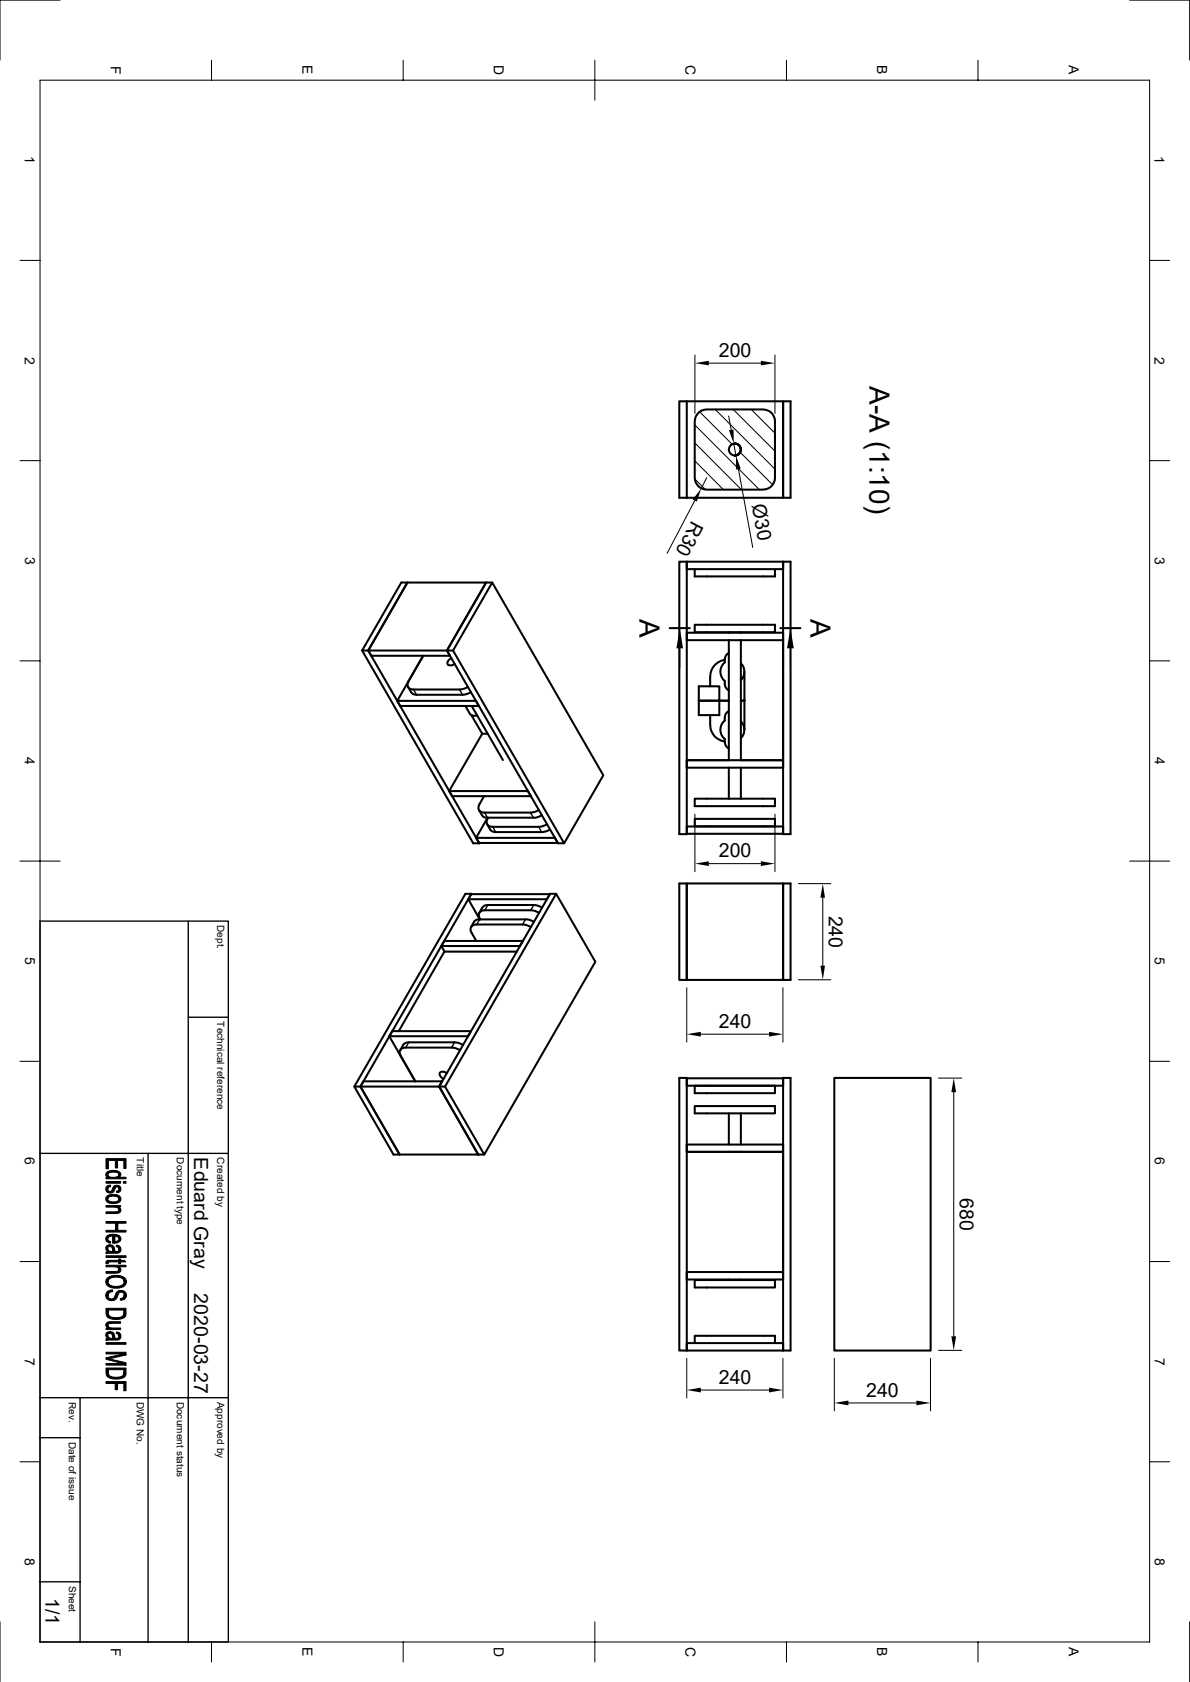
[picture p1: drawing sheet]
<svg xmlns="http://www.w3.org/2000/svg" width="297mm" height="420mm" viewBox="0 0 297 420" stroke-linecap="round" stroke-linejoin="round" font-family="sans-serif">
<g fill="none" stroke="#000" stroke-width=".51">
<path d="M169.5 100.2h26v24.1h1.8v-24.1h-1.8v24.1h-26zM171.4 100.2v24.1M174.5 102.9l.6-.4 1.3-.3h14a2.92 2.92 0 0 1 3 3v14.1a2.98 2.98 0 0 1-3 3h-14a2.98 2.98 0 0 1-3-3v-14.1a3 3 0 0 1 1.1-2.3zM183.4 113.7h.1M183.4 110.7h.1M183.4 110.7a1.5 1.5 0 0 1 1.5 1.5 1.5 1.5 0 0 1-1.5 1.5M183.4 110.7a1.5 1.5 0 0 1 1.5 1.5 1.5 1.5 0 0 1-1.5 1.5 1.49 1.49 0 0 0 1.4-2 1.49 1.49 0 0 0-2.4-.5 1.49 1.49 0 0 0 .6 2.5h.4M100.2 145.5h1.5l-9.8 16.9 27.7 48.2h-1.5l-27.7-48.2zM101.7 145.5h19.6l-9.8 16.9h-19.6zM121.3 145.5l-9.8 16.9 27.8 48.2h1.5M121.3 145.5h1.6M121.3 145.5h.1"/>
<path d="M122.9 145.5l27.7 48.1-9.8 17-27.7-48.2zM167.1 156.8h5.1M169.5 140.3h1.9v68h-1.9zM171.4 140.3h24.1v1.8h-24.1zM173.4 156h20v1.9h-20zM173.4 142.1v1.8h20v-1.8M181.9 157.9v.1M181.9 159.9v29.9h-10.5M184.9 157.9v.1M194.8 156.8h5M195.5 140.3h1.8v68h-1.8zM195.5 159.9h-24.1v-1.9h24.1v33.7h-24.1v-1.9h24.1h-10.6v-29.9"/>
<path d="M90.4 162.4h1.5l.8 1.3h19.6l-.8-1.3h1.6M99.1 175l.8 1.3h19.6l-.7-1.3M101.9 171.5l.7 1.3a1.44 1.44 0 0 0 1.4 .7h11.4l1.1-.2 1.1-.5M112.6 164.3l-.3 .2a.82 .82 0 0 0-.6 1.1 .82 .82 0 0 0 1.1 .5l.7-.3M116.2 176.3l1 1.8a1.66 1.66 0 0 0 1.9 .6M116.8 171.5l-1.1 .5-1 .2h-11.5a1.3 1.3 0 0 1-1.3-.7 1.3 1.3 0 0 1 .1-1.4l3.6-6.4-6.5 11.3h19.7M117.6 178.6l2.8 4.6h1.3M117.7 176.3l7.8 13.5M118.8 175h.1M174.4 171.4h5.1v3.6h-5.1h5.1v3.6h-5.1zM177.2 178.6a6.2 6.2 0 0 0 1.4 5.5l1.4 .9 .9 .2M179.5 175h2.4"/>
<path d="M180.9 164.8a4.3 4.3 0 0 0-3.7 4.2v2.4M181.9 177.5a2.01 2.01 0 0 0-1 2.4 2.97 2.97 0 0 0 0 4.6v.7M181.9 163a2.1 2.1 0 0 0-1 2.4 3 3 0 0 0 0 4.7 2.3 2.3 0 0 0 1 2.3M184.9 175h.9M184.9 165.6a3 3 0 0 1 0 4.2M185.8 167.7v14.5M112.1 197.5l.8 1.3h19.6l-.8-1.3M120.4 183.2l-8.3 14.3h19.6M120.8 198.8l-1.1 2a1.31 1.31 0 0 0-.1 1.5 1.31 1.31 0 0 0 1.3 .6h11.5l1-.2 1.1-.4M131.7 197.5h.1M173.4 199.4h20v1.9h-20zM180.9 185.2a1.75 1.75 0 0 0 1 1.7"/>
<path d="M181.9 191.7v7.7M184.9 180.1a3.1 3.1 0 0 1 0 4.3M184.9 191.7v7.7M118.8 209.2l.8 1.3M119.5 202.3l.8 1.3a1.32 1.32 0 0 0 1.4 .6h11.9l1.7-.6M119.6 210.5v.1M121.6 205.8l.7 1.3a1.59 1.59 0 0 0 1.4 .7h11.5l1-.2 1.1-.5M121.7 204.2l-2.9 5h19.7M121.8 204.2a1.34 1.34 0 0 0-.2 1.5 1.34 1.34 0 0 0 1.4 .8h11.5l1-.2 1.1-.5M138.5 209.2l.7 1.3h-19.6M138.5 209.2h.1M171.4 206.4h24.1v1.8h-24.1z"/>
<path d="M173.4 204.5h20v1.8h-20zM110.2 236.2l.7-1.3h19.6l-.7 1.3M116.9 224.5l.7-1.2h19.6l-.7 1.2M117.6 223.2h-1.4l-27.8 48.1 9.8 17h1.5l-9.7-17 27.7-48M119.7 229.6a1.44 1.44 0 0 0-1.4 .6l-.7 1.3M119.7 229.6h12l1.6 .6M129 237.6h-18.1l-11.4 19.9M129.8 236.3l-19.6-.1 .8 1.4M132.5 231.5l-1.1-.5-1-.2h-11.4a1.3 1.3 0 0 0-1.4 .7 1.3 1.3 0 0 0 .1 1.5l1.2 1.9M134.6 227.9l-1.1-.4-1-.2h-11.5a1.35 1.35 0 0 0-1.4 .7 1.35 1.35 0 0 0 .2 1.6M135.3 226.6l-1.1-.5-1-.1h-11.4a1.44 1.44 0 0 0-1.4 .6l-.8 1.3M136.5 224.6l-19.6-.1 2.9 5.1"/>
<path d="M138.8 223.2l9.8 17-27.7 48.1-9.8-17zM138.8 223.2h-1.5l-27.7 48.1 9.8 17M169.5 220.6h1.9v24.1h-1.9zM171.4 220.6h24.1v24.1h1.8v-24.1h-1.8v24.1h-24.1zM97.2 258.7l.7-1.2h19.7l-.8 1.3-19.6-.1 6.4 11.3M88.4 271.3h1.6l.7-1.3h19.6l-.7 1.3h1.5M90 271.3h19.6l9.7 17h-19.6zM111.5 267.9l-.7-.3a.76 .76 0 0 0-1 .3 .76 .76 0 0 0 .3 1l.6 .5M114.9 262.2l-1.2-.5-1-.1h-11.4a1.3 1.3 0 0 0-1.4 .6 1.3 1.3 0 0 0 .1 1.5l3.7 6.3M115.6 260.9l-1.1-.5-1-.1h-11.5a1.59 1.59 0 0 0-1.4 .6l-.7 1.3M169.5 269.2h1.9v68h-1.9zM171.4 269.2h24.1v1.9h-24.1z"/>
<path d="M173.4 276.2h20v1.8h-20zM173.4 271.1h20v1.9h-20zM181.9 278v7.8M184.9 278v7.8M195.5 269.2h1.8v68h-1.8zM208.2 269.2h24.1v68h-24.1zM119.4 288.3h1.5M119.4 288.2l-.1 .1M171.4 285.8h24.1v1.8h-24.1zM171.4 287.6h24.1v30M181.9 287.6h.1M184.9 287.6h.1"/>
<path d="M171.4 317.6h24.1v1.9h-24.1zM173.4 319.6h20v1.9h-20zM181.9 319.5v.1M184.9 319.5v.1M171.4 335.4h24.1v1.8h-24.1zM173.4 335.4v-1.9h20v1.9"/>
</g>
<g fill="none" stroke="#000" stroke-width=".34">
<path d="M103.2 172.2l.8 1.3M114.7 172.2l.7 1.3M120.9 202.9l.8 1.3M123 206.5l.7 1.3M132.4 202.9l.7 1.3M134.5 206.5l.7 1.3M10 230h47v180h-47zM47 230v180M119.7 229.6l-.7 1.2M121.8 226l-.8 1.3M131.1 229.6l-.7 1.2M133.2 226l-.7 1.3"/>
<path d="M47 254h10M102 260.3l-.7 1.3M113.5 260.3l-.8 1.3M10 288h47M37 288v122M10 359h10M10 349h47M20 349v61M10 395h10"/>
</g>
<g fill="none" stroke="#000" stroke-width=".25">
<path d="M15 0h-15v15M52.8 15v5M100.6 15v5M148.5 15v10M196.3 15v5M244.1 15v5M281.9 0h15v15M10 20h276.9v390h-276.9zM5 65h5M286.9 65h5M173.4 88.6v14.7M176.9 90.7h13"/>
<path d="M193.4 88.6v14.7M5 115h5M173.4 106.1l16.1 16.2M173.4 110.6l11.6 11.7M173.4 115.1l7.2 7.2M173.4 119.6l2.7 2.6M174.6 102.8l8.1 8.1M176.4 119.3l-1.4 2.6M178.5 102.2l14.9 14.9M181.9 103.9l.6 3.4M183 102.2l10.4 10.4M183.1 110.8l.6 2.9"/>
<path d="M184.3 117.2l3.6 19.5M184.7 112.9l8.1 8.1M187.5 102.2l5.9 6M286.9 115h5M173.4 125l-6.9 13.2M5 165h5M169.7 161.9v5M197.3 161.9v5M286.9 165h5M5 215h10M173.4 203.3v14.3M176.9 215.6h13"/>
<path d="M193.4 203.3v14.3M281.9 215h10M199.3 220.6h8M205.4 224.2v16.9M171.4 246.6v13.6M174.9 258.2h17M195.4 246.6v13.6M199.3 244.6h8M5 265h5M234.2 269.2h5.8M238 272.7v61M286.9 265h5"/>
<path d="M5 315h5M286.9 315h5M171.4 339.2v9.9M195.4 339.2v9.9M208.2 339.2v13.1M232.2 339.2v13.1M234.2 337.2h5.8M174.9 347.1h17M211.8 350.3h16.9M5 365h5M286.9 365h5M0 405v14.9"/>
<path d="M52.8 410v5M100.6 410v5M148.5 405v10M196.3 410v5M244.1 410v5M296.9 405v14.9"/>
</g>
<g fill="#000" stroke="#000" stroke-width=".25">
<path d="M26.5 292.9l.4-.3v1.4l-.5-.5z" fill-rule="evenodd"/>
<path d="M26.9 296.1l.7-.2v.4l-.6 .2-.1 .4z" fill-rule="evenodd"/>
<path d="M26.9 298.6l.7-.3h1.6l.5 .3v.8a1.79 1.79 0 0 0-2.6-.4l-.2 .4z" fill-rule="evenodd"/>
<path d="M26.7 296.2l.2-.1v.8a.62 .62 0 0 0 .7 .6 .62 .62 0 0 0 .5-.8 1.08 1.08 0 0 1 1.6-.6v.8a.51 .51 0 0 0-.6-.5 .51 .51 0 0 0-.4 .5 1.11 1.11 0 0 1-1.5 1 1.11 1.11 0 0 1-.5-1.7z" fill-rule="evenodd"/>
<path d="M26.5 295h3.6v.4h-3.6z" fill-rule="evenodd"/>
<path d="M26.9 292.6l1.2-.3a1.51 1.51 0 0 1 2 1.2l-.4 .5v-.7a1.84 1.84 0 0 0-2.4-.4l-.4 .4z" fill-rule="evenodd"/>
<path d="M29.7 296.1a.93 .93 0 0 1 .4 1.1 .93 .93 0 0 1-.9 .6l-.1-.4 .6-.4z" fill-rule="evenodd"/>
<path d="M26.8 298.6l.1 .8a1.79 1.79 0 0 0 2.4 .6l.3-.4 .1-1a1.04 1.04 0 0 1 .4 1.2 1.04 1.04 0 0 1-1.2 .7h-.3a1.77 1.77 0 0 1-2.2-1.1z" fill-rule="evenodd"/>
<path d="M26.5 289.3h5v2.5h-.6v-2h-1.6v1.8h-.5v-1.8h-1.7v2h-.6z" fill-rule="evenodd"/>
<path d="M26.9 293.5a2.1 2.1 0 0 0 2.8-.1v.6h1.8v.3h-5v-.3h.4z" fill-rule="evenodd"/>
<path d="M30.8 295h.7v.4h-.7z" fill-rule="evenodd"/>
<path d="M26.5 313.6h5v.4h-5z" fill-rule="evenodd"/>
<path d="M26.9 311.7v.8z" fill-rule="evenodd"/>
<path d="M26.5 314.9l.5-.2v.8l-.5 .1z" fill-rule="evenodd"/>
<path d="M26.7 308.7l.2-.2 .1 1.1 .6 .4v.4a1.06 1.06 0 0 1-1.1-.6 1.06 1.06 0 0 1 .2-1.1z" fill-rule="evenodd"/>
<path d="M26.6 311.1a1.29 1.29 0 0 1 1.7 .1l-.1 1.3a1.03 1.03 0 0 0-1-1.2l-.3 .3-.1 .9a.94 .94 0 0 1-.2-1.4z" fill-rule="evenodd"/>
<path d="M26.5 317.5h2.5l.4-.1 .2-.4v.8l-.2 .1h-2.9z" fill-rule="evenodd"/>
<path d="M29.6 301.4v.7z" fill-rule="evenodd"/>
<path d="M26.9 308.5l.8-.3 1.4 .1 .6 .2v.8l-.2-.4-.9-.2v1.7h-.5v-1.8l-.8 .2-.4 .6z" fill-rule="evenodd"/>
<path d="M29.1 310.9l.6 .2v.8l-.2-.5-.5-.1z" fill-rule="evenodd"/>
<path d="M26.5 301h3.6v.4h-.5v.4l-.6-.3-2.5-.1z" fill-rule="evenodd"/>
<path d="M26.5 302.6l2.9-.1 .2-.3 .1-.7a.84 .84 0 0 1 .4 1.1 .84 .84 0 0 1-1.1 .4h-2.5z" fill-rule="evenodd"/>
<path d="M28.6 308.7v1.3h.2l.8-.4 .1-1.1a1.02 1.02 0 0 1 .4 1.3 1.02 1.02 0 0 1-1.2 .6h-.3z" fill-rule="evenodd"/>
<path d="M26.9 312l.5 .4 .9 .1v-1.3l.3 .6a.56 .56 0 0 0 .4 .7 .56 .56 0 0 0 .7-.6v-.8a1.03 1.03 0 0 1 .4 1.3 1.03 1.03 0 0 1-1.3 .5l-2.3 .2v-.5l.4-.1z" fill-rule="evenodd"/>
<path d="M29.7 316.3a.78 .78 0 0 1 .5 .8 .78 .78 0 0 1-.6 .7z" fill-rule="evenodd"/>
<path d="M26.9 319.1l1.4-.6 1.8 .1 .9 .4v1.1a1.63 1.63 0 0 0-2.1-1.2 1.6 1.6 0 0 0-1.9 1.1z" fill-rule="evenodd"/>
<path d="M27 314.7h2.6v-.3h.5v.3h.9l.4 .4h-1.3v.4h-.5v-.4h-2.3l-.3 .2z" fill-rule="evenodd"/>
<path d="M26.5 315.9h5v.4h-1.8l-.1 1.5v-1l-.3-.3-.7-.2h-2.1z" fill-rule="evenodd"/>
<path d="M26.5 307.2h2.3l.6-1.8v1.8h2.1v.4h-5z" fill-rule="evenodd"/>
<path d="M26.5 305h5v.4h-2.1l-.6 1.8v-1.8h-2.3z" fill-rule="evenodd"/>
<path d="M26.5 335.2h5v.5h-5z" fill-rule="evenodd"/>
<path d="M26.9 333.4v.8z" fill-rule="evenodd"/>
<path d="M26.9 330.9l.1 .7z" fill-rule="evenodd"/>
<path d="M27 322.4l1.1-.3 .1 .4a1.09 1.09 0 0 0-1.2 1z" fill-rule="evenodd"/>
<path d="M26.6 332.8a1.29 1.29 0 0 1 1.7 .1l-.1 1.2a1.04 1.04 0 0 0-.9-1.1l-.4 .3-.1 .8a.93 .93 0 0 1-.2-1.3z" fill-rule="evenodd"/>
<path d="M29.1 332.6l.6 .1v.9l-.2-.5-.5-.1z" fill-rule="evenodd"/>
<path d="M26.5 330.5l.8-.5h2.8v.4l-2.9 .1-.3 .4v.7l-.5-.6z" fill-rule="evenodd"/>
<path d="M26.5 331.6h.5l.1-.3 .8 .3h2.2v.4h-3.6z" fill-rule="evenodd"/>
<path d="M26.9 333.7l.6 .4 .8 .1v-1.3l.3 .6a.56 .56 0 0 0 .4 .7 .56 .56 0 0 0 .7-.6v-.9a1.03 1.03 0 0 1 .4 1.4 1.03 1.03 0 0 1-1.3 .5l-2.3 .1v-.4l.4-.1z" fill-rule="evenodd"/>
<path d="M27.1 327.1v.7a1.4 1.4 0 0 0 1.7 1.2 1.63 1.63 0 0 0 2.1-.9v-.3v1.2l-.3 .2-1.3 .3-1.3-.1-.9-.4z" fill-rule="evenodd"/>
<path d="M30 324.2l.7-.2 .3-.6v1l-.9 .3z" fill-rule="evenodd"/>
<path d="M26.5 326.7h5l-.1 1.8-.5 .5v-1.9h-3.8v1.9l-.6-.6z" fill-rule="evenodd"/>
<path d="M26.5 339l4.2-.9 .8 .2-4.2 1z" fill-rule="evenodd"/>
<path d="M26.5 337.7h5v.6l-.8-.2h-4.2z" fill-rule="evenodd"/>
<path d="M26.7 319.2l.2-.1 .1 .9a1.9 1.9 0 0 0 2.4 1.2 1.54 1.54 0 0 0 1.6-1.1v-1.1a1.46 1.46 0 0 1 .4 1.7 1.46 1.46 0 0 1-1.5 .9h-1.9a1.5 1.5 0 0 1-1.4-.8 1.5 1.5 0 0 1 .1-1.6z" fill-rule="evenodd"/>
<path d="M26.7 322.6l.3-.2v1.1a.91 .91 0 0 0 1 .8 .91 .91 0 0 0 .8-1 1.34 1.34 0 0 1 1.8-1.1 1.34 1.34 0 0 1 .6 2.1l-.2 .1v-1a.81 .81 0 0 0-.9-.7 .81 .81 0 0 0-.7 .9 1.48 1.48 0 0 1-1.8 1.2 1.48 1.48 0 0 1-1.1-1.8z" fill-rule="evenodd"/>
<path d="M27.1 342v.7a1.4 1.4 0 0 0 1.7 1.2 1.97 1.97 0 0 0 2.1-.8v-.4v1.2l-.3 .2-1.1 .2h-1.6l-.8-.4z" fill-rule="evenodd"/>
<path d="M26.5 339l5 1.3v.6l-.9-.5-4.1-1z" fill-rule="evenodd"/>
<path d="M26.5 341.6h5l-.1 1.7-.5 .6v-1.9h-3.8v1.9l-.6-.6z" fill-rule="evenodd"/>
<path d="M26.5 345h5v2.3h-.6v-1.9h-1.6v1.6h-.6v-1.6h-2.2z" fill-rule="evenodd"/>
<path d="M26.5 340.4h4.1l.9 .5h-5z" fill-rule="evenodd"/>
</g>
<g fill="#000">
<path d="M173.4 90.7l3.5-.6v1.1zM189.9 90.1l3.5 .6-3.5 .5zM181.9 107.4l1.2-.2v3.6zM183.7 113.7l1.2 3.4-1.2 .2zM175 121.9l-1.1 3.4-1-.6zM169.7 156.8l.8 5.1h-1.7zM197.3 156.8l.8 5.1h-1.7zM173.4 215.6l3.5-.5v1.1zM189.9 215.1l3.5 .5-3.5 .6zM205.4 220.6l.5 3.6h-1.1zM171.4 258.2l3.5-.6v1.2zM191.9 257.6l3.5 .6-3.5 .6z"/>
<path d="M204.8 241.1h1.1l-.5 3.5zM238 269.2l.6 3.5h-1.2zM237.4 333.7h1.2l-.6 3.5zM171.4 347.1l3.5-.6v1.2zM191.9 346.5l3.5 .6-3.5 .6zM208.2 350.3l3.6-.6v1.2zM228.7 349.7l3.5 .6-3.5 .6z"/>
</g>
<g font-size="7">
<text x="217" y="96.4" transform="rotate(90 217 96.4)">A-A (1:10)</text>
<text x="159.6" y="154.5" transform="rotate(90 159.6 154.5)">A</text>
<text x="202.3" y="154.5" transform="rotate(90 202.3 154.5)">A</text>
</g>
<g font-size="4.9">
<text x="179.4" y="89.1">200</text>
<text x="172.6" y="129.8" transform="rotate(118 172.6 129.8)">R30</text>
<text x="187.6" y="126.1" transform="rotate(80 187.6 126.1)">Ø30</text>
<text x="179.4" y="214.1">200</text>
<text x="206.9" y="228.6" transform="rotate(90 206.9 228.6)">240</text>
<text x="179.4" y="256.7">240</text>
<text x="48.5" y="289" transform="rotate(90 48.5 289)">Eduard Gray</text>
<text x="239.6" y="299.1" transform="rotate(90 239.6 299.1)">680</text>
<text x="48.5" y="323" transform="rotate(90 48.5 323)">2020-03-27</text>
<text x="179.4" y="345.5">240</text>
<text x="216.2" y="348.7">240</text>
<text x="11.3" y="399.1" transform="rotate(90 11.3 399.1)">1/1</text>
</g>
<g font-size="3.5">
<text x="27.6" y="16.5" transform="rotate(90 27.6 16.5)">F</text>
<text x="75.5" y="16.3" transform="rotate(90 75.5 16.3)">E</text>
<text x="123.3" y="16.3" transform="rotate(90 123.3 16.3)">D</text>
<text x="171.1" y="16.3" transform="rotate(90 171.1 16.3)">C</text>
<text x="218.9" y="16.3" transform="rotate(90 218.9 16.3)">B</text>
<text x="266.8" y="16.3" transform="rotate(90 266.8 16.3)">A</text>
<text x="6.2" y="39" transform="rotate(90 6.2 39)">1</text>
<text x="288.2" y="39" transform="rotate(90 288.2 39)">1</text>
<text x="6.2" y="89" transform="rotate(90 6.2 89)">2</text>
<text x="288.2" y="89" transform="rotate(90 288.2 89)">2</text>
<text x="6.3" y="139" transform="rotate(90 6.3 139)">3</text>
<text x="288.2" y="139" transform="rotate(90 288.2 139)">3</text>
<text x="6.2" y="189" transform="rotate(90 6.2 189)">4</text>
<text x="288.2" y="189" transform="rotate(90 288.2 189)">4</text>
<text x="6.3" y="239" transform="rotate(90 6.3 239)">5</text>
<text x="288.2" y="239" transform="rotate(90 288.2 239)">5</text>
<text x="6.2" y="289" transform="rotate(90 6.2 289)">6</text>
<text x="288.2" y="289" transform="rotate(90 288.2 289)">6</text>
<text x="6.2" y="339" transform="rotate(90 6.2 339)">7</text>
<text x="288.2" y="339" transform="rotate(90 288.2 339)">7</text>
<text x="6.2" y="389" transform="rotate(90 6.2 389)">8</text>
<text x="288.2" y="389" transform="rotate(90 288.2 389)">8</text>
<text x="27.6" y="411.4" transform="rotate(90 27.6 411.4)">F</text>
<text x="75.5" y="411.3" transform="rotate(90 75.5 411.3)">E</text>
<text x="123.3" y="411.2" transform="rotate(90 123.3 411.2)">D</text>
<text x="171.1" y="411.2" transform="rotate(90 171.1 411.2)">C</text>
<text x="218.9" y="411.3" transform="rotate(90 218.9 411.3)">B</text>
<text x="266.8" y="411.3" transform="rotate(90 266.8 411.3)">A</text>
</g>
<g font-size="2.5">
<text x="54.2" y="231" transform="rotate(90 54.2 231)">Dept.</text>
<text x="54.2" y="255" transform="rotate(90 54.2 255)">Technical reference</text>
<text x="34.2" y="289" transform="rotate(90 34.2 289)">Title</text>
<text x="44.2" y="289" transform="rotate(90 44.2 289)">Document type</text>
<text x="54.2" y="289" transform="rotate(90 54.2 289)">Created by</text>
<text x="17.2" y="350" transform="rotate(90 17.2 350)">Rev.</text>
<text x="34.2" y="350" transform="rotate(90 34.2 350)">DWG No.</text>
<text x="44.2" y="350" transform="rotate(90 44.2 350)">Document status</text>
<text x="54.2" y="350" transform="rotate(90 54.2 350)">Approved by</text>
<text x="17.2" y="360" transform="rotate(90 17.2 360)">Date of issue</text>
<text x="17.2" y="396" transform="rotate(90 17.2 396)">Sheet</text>
</g>
</svg>
